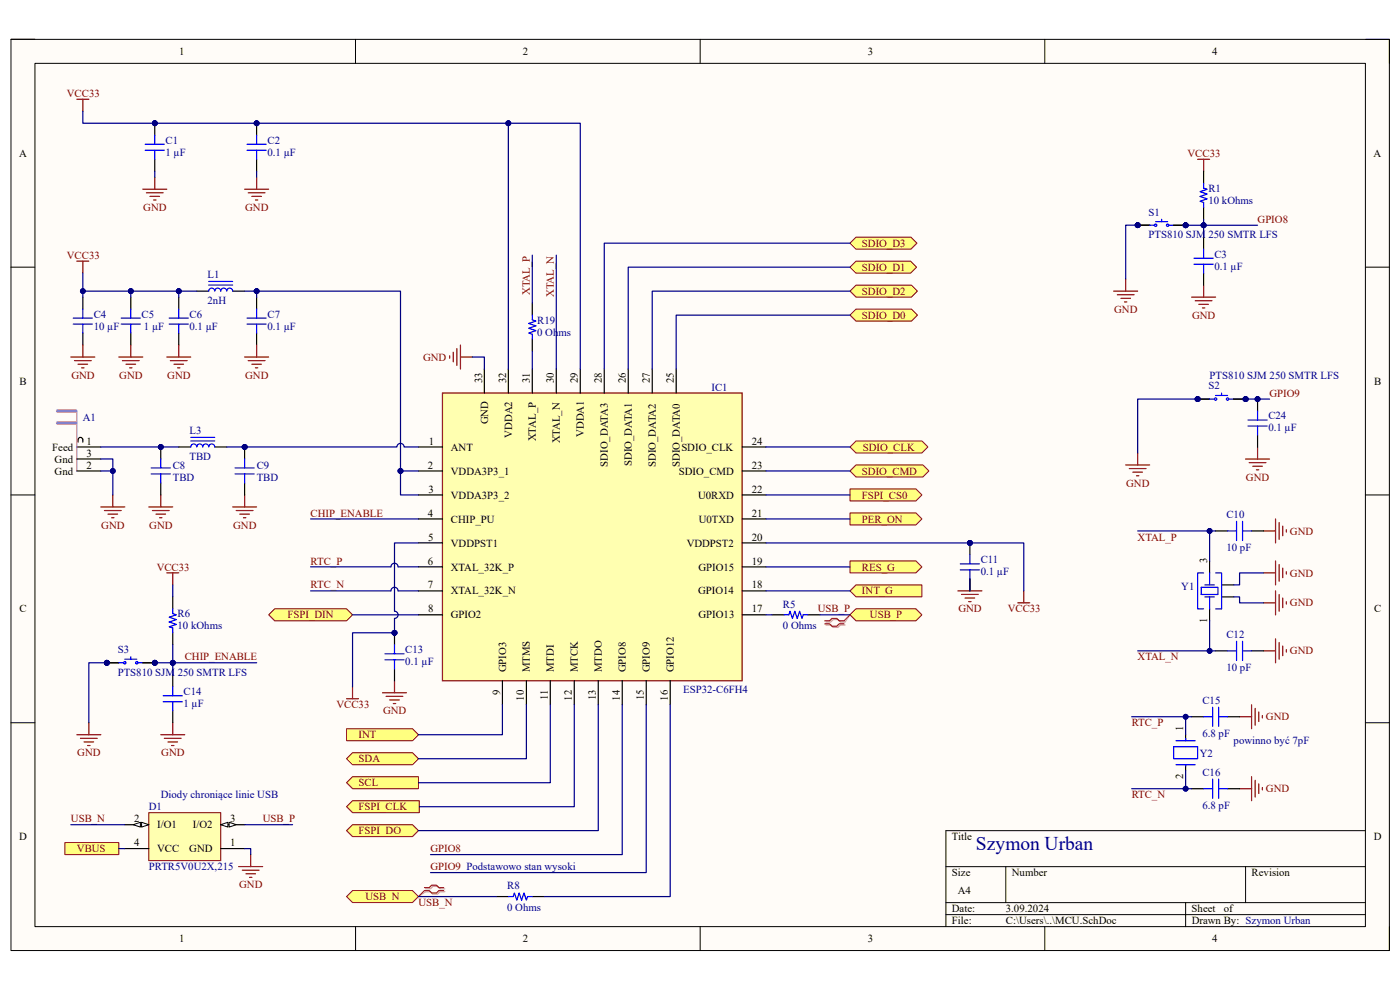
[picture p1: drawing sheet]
<svg xmlns="http://www.w3.org/2000/svg" width="420mm" height="297mm" viewBox="0 0 420 297" stroke-linecap="round" stroke-linejoin="round" font-family="sans-serif">
<path d="M3.3 11.8h413.7v273.4h-413.7z" fill="#fffcf8"/>
<path d="M3.3 11.8h413.7v273.4h-413.7z" fill="none" stroke="#000" stroke-width=".3"/>
<path d="M10.5 19h399.3v259h-399.3z" fill="#fffcf8"/>
<g fill="none" stroke="#000" stroke-width=".3">
<path d="M3.3 11.8h7.2M10.5 19h399.3v259h-399.3zM106.7 11.8v7.2M210.1 11.8v7.2M313.6 11.8v7.2M409.8 11.8h7.2v7.2M3.3 80.2h7.2M409.8 80.2h7.2M3.3 148.5h7.2M409.8 148.5h7.2M3.3 216.9h7.2M409.8 216.9h7.2"/>
<path d="M409.8 249.2h-125.9v28.8M106.7 278v7.2M210.1 278v7.2M283.9 260h125.9M283.9 270.8h125.9M283.9 274.4h125.9M301.8 260v10.8M313.6 278v7.2M355.8 270.8v7.2M373.8 260v10.8M417 278v7.2"/>
</g>
<g fill="none" stroke="#800000" stroke-width=".36">
<path d="M23.1 29.8h3.6M24.9 29.8v3.6M42.9 56.8h7.1M43.9 57.8h5.1M45 58.9h2.9M46.4 53.2v3.6M73.4 56.8h7.2M74.5 57.8h5M75.6 58.9h2.9M77 53.2v3.6M23.1 78.4h3.6M24.9 78.4v3.5"/>
<path d="M46.1 60h.7M76.7 60h.7M134.9 106.8v.7M136 105.7v2.9M137.1 104.6v5M138.2 107.1h3.6M138.2 103.5v7.2M44.7 152.1h7.1M45.7 153.2h5.1M46.8 154.3h2.9M47.9 155.3h.7M48.2 148.5v3.6"/>
<path d="M69.8 152.1h7.2M70.9 153.2h5M72 154.3h2.9M73.1 155.3h.7M73.4 148.5v3.6M114.8 207.9h7.2M115.9 208.9h5M117 210h2.8M118 211.1h.8M118.4 204.3v3.6"/>
</g>
<path d="M132.8 117.9h89.9v86.4h-89.9z" fill="#ffffb0"/>
<path d="M132.8 117.9h89.9v86.4h-89.9z" fill="none" stroke="#800000" stroke-width=".36"/>
<g fill="none" stroke="#000" stroke-width=".36">
<path d="M145.4 110.7v7.2M152.6 110.7v7.2M159.8 110.7v7.2M167 110.7v7.2M174.1 110.7v7.2M181.3 110.7v7.2M188.5 110.7v7.2M195.7 110.7v7.2M202.9 110.7v7.2M125.6 134.1h7.2M222.7 134.1h7.2M125.6 141.3h7.2"/>
<path d="M125.6 148.5h7.2M125.6 155.7h7.2M222.7 141.3h7.2M222.7 148.5h7.2M222.7 155.7h7.2M125.6 162.9h7.2M125.6 170.1h7.2M125.6 177.3h7.2M222.7 162.9h7.2M222.7 170.1h7.2M222.7 177.3h7.2M125.6 184.5h7.2"/>
<path d="M222.7 184.5h7.2M150.8 204.3v7.2M158 204.3v7.2M165.2 204.3v7.2M172.3 204.3v7.2M179.5 204.3v7.2M186.7 204.3v7.2M193.9 204.3v7.2M201.1 204.3v7.2"/>
</g>
<path d="M104 269l1.8-1.8h18l1.8 1.8-1.8 1.8h-18z" fill-rule="evenodd" fill="#ffff80"/>
<path d="M104 269l1.8-1.8h18l1.8 1.8-1.8 1.8h-18z" fill="none" stroke="#800000" stroke-width=".3"/>
<path d="M363 168.3v3.6M366.6 179.1h3.6M366.6 175.5h3.6M363 182.7v3.6" fill="none" stroke="#000" stroke-width=".36"/>
<path d="M360.5 176.2h5v2.2h-5zM361.2 171.9h-1.8v10.8h1.8M361.6 175.5h2.9M361.6 179.1h2.9M363 171.9v3.6M363 179.1v3.6M364.8 171.9h1.8v10.8h-1.8" fill="none" stroke="#00f" stroke-width=".36"/>
<path d="M379.2 159.3h3.6M382.8 155.7v7.2M383.9 156.8v5M385 157.9v2.8M386 158.9v.8" fill="none" stroke="#800000" stroke-width=".36"/>
<path d="M255.1 184.5l1.8-1.8h18l1.8 1.8-1.8 1.8h-18z" fill-rule="evenodd" fill="#ffff80"/>
<path d="M255.1 184.5l1.8-1.8h18l1.8 1.8-1.8 1.8h-18z" fill="none" stroke="#800000" stroke-width=".3"/>
<path d="M355.8 220.5v1.7M355.8 229.4v1.8" fill="none" stroke="#000" stroke-width=".36"/>
<path d="M352.2 224h7.2v3.6h-7.2zM352.9 222.2h5.8M352.9 229.4h5.8M355.8 221.5v.8M355.8 229.4v.4" fill="none" stroke="#00f" stroke-width=".36"/>
<g fill="none" stroke="#800000" stroke-width=".36">
<path d="M379.2 171.9h3.6M382.8 168.3v7.2M382.8 177.3v7.2M383.9 169.4v5M383.9 178.4v5M385 170.5v2.8M385 179.5v2.8M386 171.5v.8M379.2 180.9h3.6M379.2 195.3h3.6M382.8 191.7v7.2M383.9 192.8v5"/>
<path d="M385 193.8v2.9M386 180.5v.8M386 194.9v.7M372 215.1h3.6M375.6 211.5v7.2M376.7 212.5v5.1M377.8 213.6v2.9M378.9 214.7v.7M372 236.6h3.6M375.6 233v7.2M376.7 234.1v5.1M377.8 235.2v2.9"/>
<path d="M378.9 236.3v.7"/>
</g>
<path d="M247.9 187.5h1.4l.8 .8h1.4l.7-.8h1.5M247.9 186.6h1.4l.8-.7h1.4l.7 .7h1.5M127.8 266.7h1.4l.7-.7h1.4l.8 .7h1.4M127.8 267.6h1.4l.7 .7h1.4l.8-.7h1.4" fill="none" stroke="#d0a19e" stroke-width=".36"/>
<path d="M255.1 184.5l-1.4 2.1M127.8 267.6l-2.2 1.4" fill="none" stroke="#d0a19e" stroke-width=".3"/>
<path d="M247.5 187.2h1.5l.7 .7h1.4l.8-.7h1.4M247.5 186.3h1.5l.7-.8h1.4l.8 .8h1.4M127.4 266.3h1.4l.7-.7h1.5l.7 .7h1.4M127.4 267.2h1.4l.7 .7h1.5l.7-.7h1.4" fill="none" stroke="#f00" stroke-width=".36"/>
<path d="M255.1 184.5l-1.8 1.8M127.4 267.2l-1.8 1.8" fill="none" stroke="#f00" stroke-width=".3"/>
<path d="M44.7 243.8h21.5v14.4h-21.5z" fill="#ffffb0"/>
<path d="M44.7 243.8h21.5v14.4h-21.5z" fill="none" stroke="#800000" stroke-width=".3"/>
<path d="M37.5 247.4h7.2M66.2 254.6h7.2" fill="none" stroke="#000" stroke-width=".36"/>
<path d="M42.5 246.7l2.2 .7-2.2 .8z" fill="#f8fcff"/>
<path d="M42.5 246.7l2.2 .7-2.2 .8z" fill="none" stroke="#000" stroke-width=".3"/>
<path d="M40 247.4l2.1-.7v1.5z" fill="#f8fcff"/>
<path d="M40 247.4l2.1-.7v1.5z" fill="none" stroke="#000" stroke-width=".3"/>
<path d="M66.2 247.4h7.2" fill="none" stroke="#000" stroke-width=".36"/>
<path d="M66.2 247.4l2.2-.7v1.5z" fill="#f8fcff"/>
<path d="M66.2 247.4l2.2-.7v1.5z" fill="none" stroke="#000" stroke-width=".3"/>
<path d="M68.8 246.7l2.1 .7-2.1 .8z" fill="#f8fcff"/>
<path d="M68.8 246.7l2.1 .7-2.1 .8z" fill="none" stroke="#000" stroke-width=".3"/>
<path d="M37.5 254.6h7.2" fill="none" stroke="#000" stroke-width=".36"/>
<path d="M75.2 256.4v3.6M71.6 260h7.2M72.7 261.1h5.1M73.8 262.2h2.9M74.9 263.2h.7" fill="none" stroke="#800000" stroke-width=".36"/>
<path d="M19.5 252.8h16.2v3.6h-16.2z" fill="#ffff80"/>
<path d="M19.5 252.8h16.2v3.6h-16.2z" fill="none" stroke="#800000" stroke-width=".3"/>
<path d="M50 171.9h3.6M51.8 171.9v3.6M51.8 216.9v3.6M48.2 220.5h7.2M49.3 221.5h5.1M50.4 222.6h2.9M51.5 223.7h.7" fill="none" stroke="#800000" stroke-width=".36"/>
<path d="M80.6 184.5l1.8-1.8h21.6l1.8 1.8-1.8 1.8h-21.6z" fill-rule="evenodd" fill="#ffff80"/>
<path d="M80.6 184.5l1.8-1.8h21.6l1.8 1.8-1.8 1.8h-21.6z" fill="none" stroke="#800000" stroke-width=".3"/>
<path d="M104 249.2l1.8-1.8h18l1.8 1.8-1.8 1.8h-18z" fill-rule="evenodd" fill="#ffff80"/>
<path d="M104 249.2l1.8-1.8h18l1.8 1.8-1.8 1.8h-18z" fill="none" stroke="#800000" stroke-width=".3"/>
<path d="M104 242l1.8-1.8h20v3.6h-20z" fill-rule="evenodd" fill="#ffff80"/>
<path d="M104 242l1.8-1.8h20v3.6h-20z" fill="none" stroke="#800000" stroke-width=".3"/>
<path d="M359.4 47.8h3.6M361.2 47.8v3.6" fill="none" stroke="#800000" stroke-width=".36"/>
<path d="M104 227.6l1.8-1.8h18l1.8 1.8-1.8 1.8h-18z" fill-rule="evenodd" fill="#ffff80"/>
<path d="M104 227.6l1.8-1.8h18l1.8 1.8-1.8 1.8h-18z" fill="none" stroke="#800000" stroke-width=".3"/>
<path d="M104 218.7h19.8l1.8 1.8-1.8 1.7h-19.8z" fill-rule="evenodd" fill="#ffff80"/>
<path d="M104 218.7h19.8l1.8 1.8-1.8 1.7h-19.8z" fill="none" stroke="#800000" stroke-width=".3"/>
<path d="M104 234.8l1.8-1.8h19.8v3.6h-19.8z" fill-rule="evenodd" fill="#ffff80"/>
<path d="M104 234.8l1.8-1.8h19.8v3.6h-19.8z" fill="none" stroke="#800000" stroke-width=".3"/>
<path d="M255.1 146.7h19.8l1.8 1.8-1.8 1.8h-19.8z" fill-rule="evenodd" fill="#ffff80"/>
<path d="M255.1 146.7h19.8l1.8 1.8-1.8 1.8h-19.8z" fill="none" stroke="#800000" stroke-width=".3"/>
<circle cx="46.4" cy="37" r=".72" fill="#000080"/>
<circle cx="46.4" cy="37" r=".72" fill="none" stroke="#000080" stroke-width=".3"/>
<path d="M46.4 37v3.6M46.4 47.8v3.6" fill="none" stroke="#000" stroke-width=".36"/>
<circle cx="46.4" cy="37" r=".72" fill="#000080"/>
<circle cx="46.4" cy="37" r=".72" fill="none" stroke="#000080" stroke-width=".3"/>
<path d="M43.6 43.3h5.7M43.6 45.1h5.7M46.4 40.6v2.7M46.4 45.1v2.7M49 208.8h5.7M49 210.6h5.7M51.8 206.1v2.7M51.8 210.6v2.7" fill="none" stroke="#00f" stroke-width=".36"/>
<path d="M51.8 202.5v3.6M51.8 213.3v3.6" fill="none" stroke="#000" stroke-width=".36"/>
<circle cx="77" cy="37" r=".72" fill="#000080"/>
<circle cx="77" cy="37" r=".72" fill="none" stroke="#000080" stroke-width=".3"/>
<path d="M77 37v3.6M77 47.8v3.6" fill="none" stroke="#000" stroke-width=".36"/>
<circle cx="77" cy="37" r=".72" fill="#000080"/>
<circle cx="77" cy="37" r=".72" fill="none" stroke="#000080" stroke-width=".3"/>
<path d="M74.1 43.3h5.8M74.1 45.1h5.8M77 40.6v2.7M77 45.1v2.7M50.8 95.4h5.7M50.8 97.2h5.7M53.6 92.7v2.7M53.6 97.2v2.7M74.1 95.4h5.8M74.1 97.2h5.8M77 92.7v2.7M77 97.2v2.7" fill="none" stroke="#00f" stroke-width=".36"/>
<path d="M53.6 89.2v3.5M53.6 99.9v3.6M77 89.2v3.5M77 99.9v3.6" fill="none" stroke="#000" stroke-width=".36"/>
<circle cx="118.4" cy="189.9" r=".72" fill="#000080"/>
<circle cx="118.4" cy="189.9" r=".72" fill="none" stroke="#000080" stroke-width=".3"/>
<path d="M118.4 189.9v3.6M118.4 200.7v3.6" fill="none" stroke="#000" stroke-width=".36"/>
<circle cx="118.4" cy="189.9" r=".72" fill="#000080"/>
<circle cx="118.4" cy="189.9" r=".72" fill="none" stroke="#000080" stroke-width=".3"/>
<g fill="none" stroke="#00f" stroke-width=".36">
<path d="M22 95.4h5.7M22 97.2h5.7M24.9 92.7v2.7M24.9 97.2v2.7M36.4 95.4h5.7M36.4 97.2h5.7M39.3 92.7v2.7M39.3 97.2v2.7M368.4 159.3h2.7M371.1 156.4v5.8M372.9 156.4v5.8M372.9 159.3h2.7"/>
<path d="M115.5 196.2h5.8M115.5 198h5.8M118.4 193.5v2.7M118.4 198v2.7M368.4 195.3h2.7M371.1 192.4v5.8M372.9 192.4v5.8M372.9 195.3h2.7M361.2 215.1h2.7M363.9 212.2v5.7M365.7 215.1h2.7M365.7 212.2v5.7"/>
<path d="M361.2 236.6h2.7M363.9 233.8v5.7M365.7 236.6h2.7M365.7 233.8v5.7"/>
</g>
<path d="M24.9 89.2v3.5M24.9 99.9v3.6M39.3 89.2v3.5M39.3 99.9v3.6M364.8 159.3h3.6M375.6 159.3h3.6M364.8 195.3h3.6M375.6 195.3h3.6M357.6 215.1h3.6M368.4 215.1h3.6M357.6 236.6h3.6M368.4 236.6h3.6" fill="none" stroke="#000" stroke-width=".36"/>
<g fill="none" stroke="#800000" stroke-width=".36">
<path d="M21.3 107.1h7.2M22.3 108.2h5.1M23.4 109.3h2.9M24.5 110.4h.7M24.9 103.5v3.6M35.7 107.1h7.2M36.7 108.2h5.1M37.8 109.3h2.9M38.9 110.4h.7M39.3 103.5v3.6M50 107.1h7.2M51.1 108.2h5.1"/>
<path d="M52.2 109.3h2.9M53.3 110.4h.7M53.6 103.5v3.6M73.4 107.1h7.2M74.5 108.2h5M75.6 109.3h2.9M76.7 110.4h.7M77 103.5v3.6M337.8 139.5h7.2M341.4 135.9v3.6M338.9 140.6h5M340 141.7h2.9"/>
<path d="M341.1 142.7h.7"/>
</g>
<circle cx="48.3" cy="134.1" r=".72" fill="#000080"/>
<circle cx="48.3" cy="134.1" r=".72" fill="none" stroke="#000080" stroke-width=".3"/>
<path d="M48.2 134.1v3.6M48.2 144.9v3.6" fill="none" stroke="#000" stroke-width=".36"/>
<circle cx="48.3" cy="134.1" r=".72" fill="#000080"/>
<circle cx="48.3" cy="134.1" r=".72" fill="none" stroke="#000080" stroke-width=".3"/>
<path d="M48.2 137.7v2.7M45.4 140.4h5.7M45.4 142.2h5.7M48.2 142.2v2.7" fill="none" stroke="#00f" stroke-width=".36"/>
<circle cx="73.4" cy="134.1" r=".72" fill="#000080"/>
<circle cx="73.4" cy="134.1" r=".72" fill="none" stroke="#000080" stroke-width=".3"/>
<path d="M73.4 134.1v3.6M73.4 144.9v3.6" fill="none" stroke="#000" stroke-width=".36"/>
<circle cx="73.4" cy="134.1" r=".72" fill="#000080"/>
<circle cx="73.4" cy="134.1" r=".72" fill="none" stroke="#000080" stroke-width=".3"/>
<g fill="none" stroke="#00f" stroke-width=".36">
<path d="M361.2 55v1.4l1.1 .4-2.2 .7 2.2 .7-2.2 .7 2.2 .8-2.2 .7 1.1 .3v1.5M62.6 85.5h7.2M62.6 84.5h7.2M62.6 87.4a.9 .9 0 0 1 .9-1 .9 .9 0 0 1 .9 1 .9 .9 0 0 1 .9-1 .9 .9 0 0 1 .9 1 .9 .9 0 0 1 .9-1 .9 .9 0 0 1 .9 1 .9 .9 0 0 1 .9-1 .9 .9 0 0 1 .9 1M57.2 132.3h7.2M57.2 131.2h7.2M57.2 134.1a.9 .9 0 0 1 .9-.9 .9 .9 0 0 1 .9 .9 .9 .9 0 0 1 .9-.9 .9 .9 0 0 1 .9 .9 .9 .9 0 0 1 .9-.9 .9 .9 0 0 1 .9 .9 .9 .9 0 0 1 .9-.9 .9 .9 0 0 1 .9 .9M73.4 137.7v2.7M70.5 140.4h5.8M70.5 142.2h5.8M73.4 142.2v2.7M51.8 182.7v1.4l1.1 .4-2.1 .7 2.1 .7-2.1 .7 2.1 .7-2.1 .8 1 .3v1.5"/>
<path d="M235.3 184.5h1.4l.4-1.1 .7 2.1 .7-2.1 .8 2.1 .7-2.1 .7 2.1 .4-1h1.4M152.6 269h1.4l.4-1.1 .7 2.2 .7-2.2 .7 2.2 .8-2.2 .7 2.2 .3-1.1h1.5"/>
</g>
<path d="M361.2 51.4v3.6M361.2 62.2v3.6M59 87.4h3.6M69.8 87.4h3.6M53.6 134.1h3.6M64.4 134.1h3.6M51.8 179.1v3.6M51.8 189.9v3.6M231.7 184.5h3.6M242.5 184.5h3.6M149 269h3.6M159.8 269h3.6" fill="none" stroke="#000" stroke-width=".36"/>
<path d="M287.5 177.3h7.2M288.6 178.4h5M289.6 179.4h2.9M291.1 173.7v3.6M307.2 177.3v3.6M290.7 180.5h.7M305.4 180.9h3.6M104 209.7h3.6M105.8 206.1v3.6" fill="none" stroke="#800000" stroke-width=".36"/>
<circle cx="291.1" cy="162.9" r=".72" fill="#000080"/>
<circle cx="291.1" cy="162.9" r=".72" fill="none" stroke="#000080" stroke-width=".3"/>
<path d="M291.1 162.9v3.6M291.1 173.7v3.6" fill="none" stroke="#000" stroke-width=".36"/>
<circle cx="291.1" cy="162.9" r=".72" fill="#000080"/>
<circle cx="291.1" cy="162.9" r=".72" fill="none" stroke="#000080" stroke-width=".3"/>
<path d="M288.2 169.2h5.8M288.2 171h5.8M291.1 166.5v2.7M291.1 171v2.7" fill="none" stroke="#00f" stroke-width=".36"/>
<g fill="none" stroke="#800000" stroke-width=".36">
<path d="M334.2 87.4h7.2M335.3 88.4h5M336.4 89.5h2.9M337.5 90.6h.7M337.8 83.8v3.6M357.6 89.2h7.2M358.7 90.2h5M359.8 91.3h2.9M360.9 92.4h.7M361.2 85.6v3.6M26.7 216.9v3.6M23.1 220.5h7.2"/>
<path d="M24.1 221.5h5.1M25.2 222.6h2.9M26.3 223.7h.7"/>
</g>
<circle cx="341.4" cy="67.6" r=".72" fill="#000080"/>
<circle cx="341.4" cy="67.6" r=".72" fill="none" stroke="#000080" stroke-width=".3"/>
<circle cx="341.4" cy="67.6" r=".72" fill="#000080"/>
<circle cx="341.4" cy="67.6" r=".72" fill="none" stroke="#000080" stroke-width=".3"/>
<circle cx="355.8" cy="67.6" r=".72" fill="#000080"/>
<circle cx="355.8" cy="67.6" r=".72" fill="none" stroke="#000080" stroke-width=".3"/>
<circle cx="355.8" cy="67.6" r=".72" fill="#000080"/>
<circle cx="355.8" cy="67.6" r=".72" fill="none" stroke="#000080" stroke-width=".3"/>
<path d="M341.4 67.6h3.6" fill="none" stroke="#000" stroke-width=".36"/>
<circle cx="341.4" cy="67.6" r=".72" fill="#000080"/>
<circle cx="341.4" cy="67.6" r=".72" fill="none" stroke="#000080" stroke-width=".3"/>
<path d="M341.4 67.6h3.6" fill="none" stroke="#000" stroke-width=".36"/>
<circle cx="341.4" cy="67.6" r=".72" fill="#000080"/>
<circle cx="341.4" cy="67.6" r=".72" fill="none" stroke="#000080" stroke-width=".3"/>
<g fill="none" stroke="#00f" stroke-width=".36">
<path d="M345 67.6h1.5M346.8 66.5h3.6M348.6 65.8v.7M350.8 67.6h1.4"/>
<circle cx="346.8" cy="67.6" r=".36"/>
<circle cx="350.4" cy="67.6" r=".36"/>
</g>
<path d="M352.2 67.6h3.6" fill="none" stroke="#000" stroke-width=".36"/>
<circle cx="355.8" cy="67.6" r=".72" fill="#000080"/>
<circle cx="355.8" cy="67.6" r=".72" fill="none" stroke="#000080" stroke-width=".3"/>
<path d="M352.2 67.6h3.6" fill="none" stroke="#000" stroke-width=".36"/>
<circle cx="355.8" cy="67.6" r=".72" fill="#000080"/>
<circle cx="355.8" cy="67.6" r=".72" fill="none" stroke="#000080" stroke-width=".3"/>
<circle cx="359.4" cy="119.7" r=".72" fill="#000080"/>
<circle cx="359.4" cy="119.7" r=".72" fill="none" stroke="#000080" stroke-width=".3"/>
<circle cx="359.4" cy="119.7" r=".72" fill="#000080"/>
<circle cx="359.4" cy="119.7" r=".72" fill="none" stroke="#000080" stroke-width=".3"/>
<circle cx="373.8" cy="119.7" r=".72" fill="#000080"/>
<circle cx="373.8" cy="119.7" r=".72" fill="none" stroke="#000080" stroke-width=".3"/>
<circle cx="373.8" cy="119.7" r=".72" fill="#000080"/>
<circle cx="373.8" cy="119.7" r=".72" fill="none" stroke="#000080" stroke-width=".3"/>
<path d="M359.4 119.7h3.6" fill="none" stroke="#000" stroke-width=".36"/>
<circle cx="359.4" cy="119.7" r=".72" fill="#000080"/>
<circle cx="359.4" cy="119.7" r=".72" fill="none" stroke="#000080" stroke-width=".3"/>
<path d="M359.4 119.7h3.6" fill="none" stroke="#000" stroke-width=".36"/>
<circle cx="359.4" cy="119.7" r=".72" fill="#000080"/>
<circle cx="359.4" cy="119.7" r=".72" fill="none" stroke="#000080" stroke-width=".3"/>
<g fill="none" stroke="#00f" stroke-width=".36">
<path d="M363 119.7h1.5M364.8 118.7h3.6M366.6 117.9v.8M368.8 119.7h1.4"/>
<circle cx="364.8" cy="119.7" r=".36"/>
<circle cx="368.4" cy="119.7" r=".36"/>
</g>
<path d="M370.2 119.7h3.6" fill="none" stroke="#000" stroke-width=".36"/>
<circle cx="373.8" cy="119.7" r=".72" fill="#000080"/>
<circle cx="373.8" cy="119.7" r=".72" fill="none" stroke="#000080" stroke-width=".3"/>
<path d="M370.2 119.7h3.6" fill="none" stroke="#000" stroke-width=".36"/>
<circle cx="373.8" cy="119.7" r=".72" fill="#000080"/>
<circle cx="373.8" cy="119.7" r=".72" fill="none" stroke="#000080" stroke-width=".3"/>
<circle cx="32.1" cy="198.9" r=".72" fill="#000080"/>
<circle cx="32.1" cy="198.9" r=".72" fill="none" stroke="#000080" stroke-width=".3"/>
<circle cx="32.1" cy="198.9" r=".72" fill="#000080"/>
<circle cx="32.1" cy="198.9" r=".72" fill="none" stroke="#000080" stroke-width=".3"/>
<circle cx="46.5" cy="198.9" r=".72" fill="#000080"/>
<circle cx="46.5" cy="198.9" r=".72" fill="none" stroke="#000080" stroke-width=".3"/>
<circle cx="46.5" cy="198.9" r=".72" fill="#000080"/>
<circle cx="46.5" cy="198.9" r=".72" fill="none" stroke="#000080" stroke-width=".3"/>
<path d="M32.1 198.9h3.6" fill="none" stroke="#000" stroke-width=".36"/>
<circle cx="32.1" cy="198.9" r=".72" fill="#000080"/>
<circle cx="32.1" cy="198.9" r=".72" fill="none" stroke="#000080" stroke-width=".3"/>
<path d="M32.1 198.9h3.6" fill="none" stroke="#000" stroke-width=".36"/>
<circle cx="32.1" cy="198.9" r=".72" fill="#000080"/>
<circle cx="32.1" cy="198.9" r=".72" fill="none" stroke="#000080" stroke-width=".3"/>
<g fill="none" stroke="#00f" stroke-width=".36">
<path d="M35.7 198.9h1.4M37.5 197.8h3.6M39.3 197.1v.7M41.4 198.9h1.5"/>
<circle cx="37.5" cy="198.9" r=".36"/>
<circle cx="41.1" cy="198.9" r=".36"/>
</g>
<path d="M42.9 198.9h3.5" fill="none" stroke="#000" stroke-width=".36"/>
<circle cx="46.5" cy="198.9" r=".72" fill="#000080"/>
<circle cx="46.5" cy="198.9" r=".72" fill="none" stroke="#000080" stroke-width=".3"/>
<path d="M42.9 198.9h3.5" fill="none" stroke="#000" stroke-width=".36"/>
<circle cx="46.5" cy="198.9" r=".72" fill="#000080"/>
<circle cx="46.5" cy="198.9" r=".72" fill="none" stroke="#000080" stroke-width=".3"/>
<path d="M361.2 71.2v3.6M159.8 90.9v3.6M361.2 82v3.6M159.8 101.7v3.6" fill="none" stroke="#000" stroke-width=".36"/>
<path d="M358.3 77.5h5.8M358.3 79.3h5.8M361.2 74.8v2.7M361.2 79.3v2.7M159.8 94.5v1.5l1 .3-2.1 .7 2.1 .8-2.1 .7 2.1 .7-2.1 .7 1.1 .4v1.4" fill="none" stroke="#00f" stroke-width=".36"/>
<path d="M373.8 137.7h7.2M374.9 138.8h5M376 139.9h2.9M377.4 134.1v3.6M377.1 141h.7" fill="none" stroke="#800000" stroke-width=".36"/>
<circle cx="377.4" cy="119.7" r=".72" fill="#000080"/>
<circle cx="377.4" cy="119.7" r=".72" fill="none" stroke="#000080" stroke-width=".3"/>
<path d="M377.4 119.7v3.6M377.4 130.5v3.6" fill="none" stroke="#000" stroke-width=".36"/>
<circle cx="377.4" cy="119.7" r=".72" fill="#000080"/>
<circle cx="377.4" cy="119.7" r=".72" fill="none" stroke="#000080" stroke-width=".3"/>
<path d="M374.5 126h5.8M374.5 127.8h5.8M377.4 123.3v2.7M377.4 127.8v2.7" fill="none" stroke="#00f" stroke-width=".36"/>
<path d="M30.3 152.1h7.2M31.3 153.2h5.1M32.4 154.3h2.9M33.5 155.3h.7M33.9 148.5v3.6" fill="none" stroke="#800000" stroke-width=".36"/>
<path d="M23.1 134.1h7.2M23.1 137.7h7.2M23.4 132.7v-.7a.72 .72 0 0 1 .7-.8 .72 .72 0 0 1 .8 .8v.7M23.1 141.3h7.2" fill="none" stroke="#000" stroke-width=".36"/>
<path d="M23.1 123.3v18" fill="none" stroke="#f0f" stroke-width=".36"/>
<path d="M17.3 123.3h5.4M17.3 126.9h5.4" fill="none" stroke="#f0f" stroke-width="1.1"/>
<path d="M255.1 134.1l1.8-1.8h19.8l1.8 1.8-1.8 1.8h-19.8z" fill-rule="evenodd" fill="#ffff80"/>
<path d="M255.1 134.1l1.8-1.8h19.8l1.8 1.8-1.8 1.8h-19.8z" fill="none" stroke="#800000" stroke-width=".3"/>
<path d="M255.1 141.3l1.8-1.8h20.1l1.8 1.8-1.8 1.8h-20.1z" fill-rule="evenodd" fill="#ffff80"/>
<path d="M255.1 141.3l1.8-1.8h20.1l1.8 1.8-1.8 1.8h-20.1z" fill="none" stroke="#800000" stroke-width=".3"/>
<path d="M255.1 73l1.8-1.8h16.5l1.8 1.8-1.8 1.8h-16.5z" fill-rule="evenodd" fill="#ffff80"/>
<path d="M255.1 73l1.8-1.8h16.5l1.8 1.8-1.8 1.8h-16.5z" fill="none" stroke="#800000" stroke-width=".3"/>
<path d="M255.1 80.2l1.8-1.8h16.4l1.8 1.8-1.8 1.8h-16.4z" fill-rule="evenodd" fill="#ffff80"/>
<path d="M255.1 80.2l1.8-1.8h16.4l1.8 1.8-1.8 1.8h-16.4z" fill="none" stroke="#800000" stroke-width=".3"/>
<path d="M255.1 87.4l1.8-1.8h16.6l1.8 1.8-1.8 1.8h-16.6z" fill-rule="evenodd" fill="#ffff80"/>
<path d="M255.1 87.4l1.8-1.8h16.6l1.8 1.8-1.8 1.8h-16.6z" fill="none" stroke="#800000" stroke-width=".3"/>
<path d="M255.1 94.6l1.8-1.8h16.6l1.8 1.8-1.8 1.8h-16.6z" fill-rule="evenodd" fill="#ffff80"/>
<path d="M255.1 94.6l1.8-1.8h16.6l1.8 1.8-1.8 1.8h-16.6z" fill="none" stroke="#800000" stroke-width=".3"/>
<path d="M255.1 153.9h19.8l1.8 1.8-1.8 1.8h-19.8z" fill-rule="evenodd" fill="#ffff80"/>
<path d="M255.1 153.9h19.8l1.8 1.8-1.8 1.8h-19.8z" fill="none" stroke="#800000" stroke-width=".3"/>
<path d="M256.9 175.5h19.8v3.6h-19.8l-1.8-1.8z" fill-rule="evenodd" fill="#ffff80"/>
<path d="M256.9 175.5h19.8v3.6h-19.8l-1.8-1.8z" fill="none" stroke="#800000" stroke-width=".3"/>
<path d="M255.1 168.3h19.8l1.8 1.8-1.8 1.8h-19.8z" fill-rule="evenodd" fill="#ffff80"/>
<path d="M255.1 168.3h19.8l1.8 1.8-1.8 1.8h-19.8z" fill="none" stroke="#800000" stroke-width=".3"/>
<path d="M120.2 141.3h5.4M229.9 177.3h25.2M370.2 179.1h1.8v1.8h7.2M379.2 171.9h-7.2v3.6h-1.8M201.1 211.5v57.5h-37.7M125.6 269h23.4" fill="none" stroke="#000080" stroke-width=".36"/>
<circle cx="120.2" cy="141.3" r=".72" fill="#000080"/>
<circle cx="120.2" cy="141.3" r=".72" fill="none" stroke="#000080" stroke-width=".3"/>
<path d="M77 87.4h43.2v53.9M105.8 184.5h19.8" fill="none" stroke="#000080" stroke-width=".36"/>
<circle cx="77" cy="87.4" r=".72" fill="#000080"/>
<circle cx="77" cy="87.4" r=".72" fill="none" stroke="#000080" stroke-width=".3"/>
<circle cx="120.2" cy="141.3" r=".72" fill="#000080"/>
<circle cx="120.2" cy="141.3" r=".72" fill="none" stroke="#000080" stroke-width=".3"/>
<path d="M120.2 141.3v7.2h5.4" fill="none" stroke="#000080" stroke-width=".36"/>
<circle cx="120.2" cy="141.3" r=".72" fill="#000080"/>
<circle cx="120.2" cy="141.3" r=".72" fill="none" stroke="#000080" stroke-width=".3"/>
<path d="M24.9 33.4v3.6h21.5M46.4 51.4v1.8M93.2 155.7h32.4M246.1 184.5h9M73.4 254.6h1.8v1.8" fill="none" stroke="#000080" stroke-width=".36"/>
<circle cx="46.4" cy="37" r=".72" fill="#000080"/>
<circle cx="46.4" cy="37" r=".72" fill="none" stroke="#000080" stroke-width=".3"/>
<path d="M39.3 87.4h14.3" fill="none" stroke="#000080" stroke-width=".36"/>
<circle cx="39.3" cy="87.4" r=".72" fill="#000080"/>
<circle cx="39.3" cy="87.4" r=".72" fill="none" stroke="#000080" stroke-width=".3"/>
<circle cx="53.6" cy="87.4" r=".72" fill="#000080"/>
<circle cx="53.6" cy="87.4" r=".72" fill="none" stroke="#000080" stroke-width=".3"/>
<path d="M51.8 198.9h25.2" fill="none" stroke="#000080" stroke-width=".36"/>
<circle cx="51.8" cy="198.9" r=".72" fill="#000080"/>
<circle cx="51.8" cy="198.9" r=".72" fill="none" stroke="#000080" stroke-width=".3"/>
<path d="M364.8 159.3h-1.8v9" fill="none" stroke="#000080" stroke-width=".36"/>
<circle cx="363" cy="159.3" r=".72" fill="#000080"/>
<circle cx="363" cy="159.3" r=".72" fill="none" stroke="#000080" stroke-width=".3"/>
<path d="M363 186.3v9h1.8" fill="none" stroke="#000080" stroke-width=".36"/>
<circle cx="363" cy="195.3" r=".72" fill="#000080"/>
<circle cx="363" cy="195.3" r=".72" fill="none" stroke="#000080" stroke-width=".3"/>
<path d="M341.4 195.3h21.6" fill="none" stroke="#000080" stroke-width=".36"/>
<circle cx="363" cy="195.3" r=".72" fill="#000080"/>
<circle cx="363" cy="195.3" r=".72" fill="none" stroke="#000080" stroke-width=".3"/>
<path d="M341.4 159.3h21.6M51.8 175.5v3.6" fill="none" stroke="#000080" stroke-width=".36"/>
<circle cx="363" cy="159.3" r=".72" fill="#000080"/>
<circle cx="363" cy="159.3" r=".72" fill="none" stroke="#000080" stroke-width=".3"/>
<path d="M159.8 76.6v14.3M73.4 134.1h45.7a1.08 1.08 0 0 1 1.1-1.1 1.08 1.08 0 0 1 1.1 1.1h4.3" fill="none" stroke="#000080" stroke-width=".36"/>
<circle cx="73.4" cy="134.1" r=".72" fill="#000080"/>
<circle cx="73.4" cy="134.1" r=".72" fill="none" stroke="#000080" stroke-width=".3"/>
<path d="M73.4 87.4h3.6" fill="none" stroke="#000080" stroke-width=".36"/>
<circle cx="77" cy="87.4" r=".72" fill="#000080"/>
<circle cx="77" cy="87.4" r=".72" fill="none" stroke="#000080" stroke-width=".3"/>
<path d="M53.6 87.4h5.4" fill="none" stroke="#000080" stroke-width=".36"/>
<circle cx="53.6" cy="87.4" r=".72" fill="#000080"/>
<circle cx="53.6" cy="87.4" r=".72" fill="none" stroke="#000080" stroke-width=".3"/>
<path d="M68 134.1h5.4" fill="none" stroke="#000080" stroke-width=".36"/>
<circle cx="73.4" cy="134.1" r=".72" fill="#000080"/>
<circle cx="73.4" cy="134.1" r=".72" fill="none" stroke="#000080" stroke-width=".3"/>
<path d="M152.6 37v73.7M167 76.6v34.1M141.8 107.1h3.6v3.6M159.8 105.3v5.4" fill="none" stroke="#000080" stroke-width=".36"/>
<circle cx="152.6" cy="37" r=".72" fill="#000080"/>
<circle cx="152.6" cy="37" r=".72" fill="none" stroke="#000080" stroke-width=".3"/>
<path d="M46.4 37h106.2" fill="none" stroke="#000080" stroke-width=".36"/>
<circle cx="46.4" cy="37" r=".72" fill="#000080"/>
<circle cx="46.4" cy="37" r=".72" fill="none" stroke="#000080" stroke-width=".3"/>
<circle cx="77" cy="37" r=".72" fill="#000080"/>
<circle cx="77" cy="37" r=".72" fill="none" stroke="#000080" stroke-width=".3"/>
<circle cx="152.6" cy="37" r=".72" fill="#000080"/>
<circle cx="152.6" cy="37" r=".72" fill="none" stroke="#000080" stroke-width=".3"/>
<path d="M77 51.4v1.8M125.6 162.9h-7.2v20.5a1.08 1.08 0 0 1 1.1 1.1 1.08 1.08 0 0 1-1.1 1v4.4" fill="none" stroke="#000080" stroke-width=".36"/>
<circle cx="118.4" cy="189.9" r=".72" fill="#000080"/>
<circle cx="118.4" cy="189.9" r=".72" fill="none" stroke="#000080" stroke-width=".3"/>
<path d="M152.6 37h21.5v73.7M229.9 148.5h25.2M150.8 211.5v9h-25.2M158 211.5v16.1h-32.4M165.2 211.5v23.3h-39.6M172.3 211.5v30.5h-46.5M179.5 211.5v37.7h-53.9M21.3 247.4h16.2" fill="none" stroke="#000080" stroke-width=".36"/>
<circle cx="152.6" cy="37" r=".72" fill="#000080"/>
<circle cx="152.6" cy="37" r=".72" fill="none" stroke="#000080" stroke-width=".3"/>
<path d="M53.6 87.4v1.8" fill="none" stroke="#000080" stroke-width=".36"/>
<circle cx="53.6" cy="87.4" r=".72" fill="#000080"/>
<circle cx="53.6" cy="87.4" r=".72" fill="none" stroke="#000080" stroke-width=".3"/>
<path d="M39.3 87.4v1.8" fill="none" stroke="#000080" stroke-width=".36"/>
<circle cx="39.3" cy="87.4" r=".72" fill="#000080"/>
<circle cx="39.3" cy="87.4" r=".72" fill="none" stroke="#000080" stroke-width=".3"/>
<path d="M77 87.4v1.8" fill="none" stroke="#000080" stroke-width=".36"/>
<circle cx="77" cy="87.4" r=".72" fill="#000080"/>
<circle cx="77" cy="87.4" r=".72" fill="none" stroke="#000080" stroke-width=".3"/>
<path d="M229.9 170.1h25.2M291.1 162.9h16.1v14.4" fill="none" stroke="#000080" stroke-width=".36"/>
<circle cx="291.1" cy="162.9" r=".72" fill="#000080"/>
<circle cx="291.1" cy="162.9" r=".72" fill="none" stroke="#000080" stroke-width=".3"/>
<path d="M229.9 162.9h61.2" fill="none" stroke="#000080" stroke-width=".36"/>
<circle cx="291.1" cy="162.9" r=".72" fill="#000080"/>
<circle cx="291.1" cy="162.9" r=".72" fill="none" stroke="#000080" stroke-width=".3"/>
<path d="M93.2 170.1h24.1a1.08 1.08 0 0 1 1.1-1.1 1.08 1.08 0 0 1 1.1 1.1h6.1M93.2 177.3h24.1a1.08 1.08 0 0 1 1.1-1.1 1.08 1.08 0 0 1 1.1 1.1h6.1M118.4 189.9h-12.6v16.2M73.4 247.4h14.4" fill="none" stroke="#000080" stroke-width=".36"/>
<circle cx="118.4" cy="189.9" r=".72" fill="#000080"/>
<circle cx="118.4" cy="189.9" r=".72" fill="none" stroke="#000080" stroke-width=".3"/>
<path d="M24.9 82v5.4" fill="none" stroke="#000080" stroke-width=".36"/>
<circle cx="24.9" cy="87.4" r=".72" fill="#000080"/>
<circle cx="24.9" cy="87.4" r=".72" fill="none" stroke="#000080" stroke-width=".3"/>
<path d="M39.3 87.4h-14.4v1.8" fill="none" stroke="#000080" stroke-width=".36"/>
<circle cx="24.9" cy="87.4" r=".72" fill="#000080"/>
<circle cx="24.9" cy="87.4" r=".72" fill="none" stroke="#000080" stroke-width=".3"/>
<circle cx="39.3" cy="87.4" r=".72" fill="#000080"/>
<circle cx="39.3" cy="87.4" r=".72" fill="none" stroke="#000080" stroke-width=".3"/>
<path d="M186.7 211.5v44.9h-57.5M193.9 211.5v50.3h-64.7M339.6 236.6h18" fill="none" stroke="#000080" stroke-width=".36"/>
<circle cx="355.8" cy="236.6" r=".72" fill="#000080"/>
<circle cx="355.8" cy="236.6" r=".72" fill="none" stroke="#000080" stroke-width=".3"/>
<path d="M339.6 215.1h18" fill="none" stroke="#000080" stroke-width=".36"/>
<circle cx="355.8" cy="215.1" r=".72" fill="#000080"/>
<circle cx="355.8" cy="215.1" r=".72" fill="none" stroke="#000080" stroke-width=".3"/>
<path d="M355.8 231.2v5.4" fill="none" stroke="#000080" stroke-width=".36"/>
<circle cx="355.8" cy="236.6" r=".72" fill="#000080"/>
<circle cx="355.8" cy="236.6" r=".72" fill="none" stroke="#000080" stroke-width=".3"/>
<path d="M355.8 215.1v5.4" fill="none" stroke="#000080" stroke-width=".36"/>
<circle cx="355.8" cy="215.1" r=".72" fill="#000080"/>
<circle cx="355.8" cy="215.1" r=".72" fill="none" stroke="#000080" stroke-width=".3"/>
<path d="M51.8 193.5v5.4" fill="none" stroke="#000080" stroke-width=".36"/>
<circle cx="51.8" cy="198.9" r=".72" fill="#000080"/>
<circle cx="51.8" cy="198.9" r=".72" fill="none" stroke="#000080" stroke-width=".3"/>
<path d="M51.8 198.9v3.6" fill="none" stroke="#000080" stroke-width=".36"/>
<circle cx="51.8" cy="198.9" r=".72" fill="#000080"/>
<circle cx="51.8" cy="198.9" r=".72" fill="none" stroke="#000080" stroke-width=".3"/>
<path d="M361.2 65.8v1.8" fill="none" stroke="#000080" stroke-width=".36"/>
<circle cx="361.2" cy="67.6" r=".72" fill="#000080"/>
<circle cx="361.2" cy="67.6" r=".72" fill="none" stroke="#000080" stroke-width=".3"/>
<path d="M341.4 67.6h-3.6v16.2" fill="none" stroke="#000080" stroke-width=".36"/>
<circle cx="341.4" cy="67.6" r=".72" fill="#000080"/>
<circle cx="341.4" cy="67.6" r=".72" fill="none" stroke="#000080" stroke-width=".3"/>
<path d="M359.4 119.7h-18v16.2" fill="none" stroke="#000080" stroke-width=".36"/>
<circle cx="359.4" cy="119.7" r=".72" fill="#000080"/>
<circle cx="359.4" cy="119.7" r=".72" fill="none" stroke="#000080" stroke-width=".3"/>
<path d="M361.2 67.6v3.6" fill="none" stroke="#000080" stroke-width=".36"/>
<circle cx="361.2" cy="67.6" r=".72" fill="#000080"/>
<circle cx="361.2" cy="67.6" r=".72" fill="none" stroke="#000080" stroke-width=".3"/>
<path d="M361.2 67.6h16.2" fill="none" stroke="#000080" stroke-width=".36"/>
<circle cx="361.2" cy="67.6" r=".72" fill="#000080"/>
<circle cx="361.2" cy="67.6" r=".72" fill="none" stroke="#000080" stroke-width=".3"/>
<path d="M32.1 198.9h-5.4v18" fill="none" stroke="#000080" stroke-width=".36"/>
<circle cx="32.1" cy="198.9" r=".72" fill="#000080"/>
<circle cx="32.1" cy="198.9" r=".72" fill="none" stroke="#000080" stroke-width=".3"/>
<path d="M355.8 67.6h5.4" fill="none" stroke="#000080" stroke-width=".36"/>
<circle cx="361.2" cy="67.6" r=".72" fill="#000080"/>
<circle cx="361.2" cy="67.6" r=".72" fill="none" stroke="#000080" stroke-width=".3"/>
<circle cx="355.8" cy="67.6" r=".72" fill="#000080"/>
<circle cx="355.8" cy="67.6" r=".72" fill="none" stroke="#000080" stroke-width=".3"/>
<path d="M373.8 119.7h7.2" fill="none" stroke="#000080" stroke-width=".36"/>
<circle cx="373.8" cy="119.7" r=".72" fill="#000080"/>
<circle cx="373.8" cy="119.7" r=".72" fill="none" stroke="#000080" stroke-width=".3"/>
<circle cx="377.4" cy="119.7" r=".72" fill="#000080"/>
<circle cx="377.4" cy="119.7" r=".72" fill="none" stroke="#000080" stroke-width=".3"/>
<path d="M46.4 198.9h5.4" fill="none" stroke="#000080" stroke-width=".36"/>
<circle cx="51.8" cy="198.9" r=".72" fill="#000080"/>
<circle cx="51.8" cy="198.9" r=".72" fill="none" stroke="#000080" stroke-width=".3"/>
<circle cx="46.5" cy="198.9" r=".72" fill="#000080"/>
<circle cx="46.5" cy="198.9" r=".72" fill="none" stroke="#000080" stroke-width=".3"/>
<path d="M30.3 134.1h23.3M229.9 155.7h25.2M291.1 173.7v3.6M229.9 184.5h1.8M35.7 254.6h1.8" fill="none" stroke="#000080" stroke-width=".36"/>
<circle cx="48.3" cy="134.1" r=".72" fill="#000080"/>
<circle cx="48.3" cy="134.1" r=".72" fill="none" stroke="#000080" stroke-width=".3"/>
<path d="M30.3 141.3h3.6" fill="none" stroke="#000080" stroke-width=".36"/>
<circle cx="33.9" cy="141.3" r=".72" fill="#000080"/>
<circle cx="33.9" cy="141.3" r=".72" fill="none" stroke="#000080" stroke-width=".3"/>
<path d="M30.3 137.7h3.6v10.8" fill="none" stroke="#000080" stroke-width=".36"/>
<circle cx="33.9" cy="141.3" r=".72" fill="#000080"/>
<circle cx="33.9" cy="141.3" r=".72" fill="none" stroke="#000080" stroke-width=".3"/>
<path d="M255.1 73h-73.8v37.7M255.1 80.2h-66.6v30.5M255.1 87.4h-59.4v23.3M255.1 94.6h-52.2v16.1M229.9 134.1h25.2M229.9 141.3h25.2" fill="none" stroke="#000080" stroke-width=".36"/>
<text font-size="5.8" fill="#000080" x="292.9" y="255.2">Szymon Urban</text>
<g font-size="3.2">
<text x="53.8" y="16.5">1</text>
<text x="156.9" y="16.5">2</text>
<text x="260.5" y="16.5">3</text>
<text x="363.8" y="16.5">4</text>
<text x="5.7" y="47.1">A</text>
<text x="412.2" y="47.1">A</text>
<text x="5.9" y="115.4">B</text>
<text x="144.7" y="115" transform="rotate(-90 144.7 115)">33</text>
<text x="151.9" y="115" transform="rotate(-90 151.9 115)">32</text>
<text x="159.1" y="115" transform="rotate(-90 159.1 115)">31</text>
<text x="166.3" y="115" transform="rotate(-90 166.3 115)">30</text>
<text x="173.4" y="115" transform="rotate(-90 173.4 115)">29</text>
<text x="180.6" y="115" transform="rotate(-90 180.6 115)">28</text>
<text x="187.8" y="115" transform="rotate(-90 187.8 115)">26</text>
<text x="195" y="115" transform="rotate(-90 195 115)">27</text>
<text x="202.2" y="115" transform="rotate(-90 202.2 115)">25</text>
<text x="412.4" y="115.4">B</text>
<text x="146.5" y="127.4" transform="rotate(-90 146.5 127.4)">GND</text>
<text x="153.7" y="131.3" transform="rotate(-90 153.7 131.3)">VDDA2</text>
<text x="175.2" y="131.1" transform="rotate(-90 175.2 131.1)">VDDA1</text>
<text x="15.7" y="135.2">Feed</text>
<text x="26" y="133.4">1</text>
<text x="26" y="137">3</text>
<text x="128.7" y="133.4">1</text>
<text x="135.3" y="135.2">ANT</text>
<text x="160.9" y="132.4" transform="rotate(-90 160.9 132.4)">XTAL_P</text>
<text x="168.1" y="133" transform="rotate(-90 168.1 133)">XTAL_N</text>
<text x="204.5" y="135.2">SDIO_CLK</text>
<text x="225.6" y="133.4">24</text>
<text x="16.4" y="138.8">Gnd</text>
<text x="16.4" y="142.4">Gnd</text>
<text x="26" y="140.6">2</text>
<text x="128.4" y="140.6">2</text>
<text x="135.3" y="142.4">VDDA3P3_1</text>
<text x="182.4" y="140" transform="rotate(-90 182.4 140)">SDIO_DATA3</text>
<text x="189.6" y="139.9" transform="rotate(-90 189.6 139.9)">SDIO_DATA1</text>
<text x="196.8" y="140.2" transform="rotate(-90 196.8 140.2)">SDIO_DATA2</text>
<text x="203.7" y="142.4">SDIO_CMD</text>
<text x="204" y="140.2" transform="rotate(-90 204 140.2)">SDIO_DATA0</text>
<text x="225.6" y="140.6">23</text>
<text x="128.6" y="147.8">3</text>
<text x="135.3" y="149.6">VDDA3P3_2</text>
<text x="209.5" y="149.6">U0RXD</text>
<text x="225.6" y="147.8">22</text>
<text x="128.4" y="155">4</text>
<text x="225.6" y="155">21</text>
<text x="135.3" y="156.8">CHIP_PU</text>
<text x="209.7" y="156.8">U0TXD</text>
<text x="128.5" y="162.2">5</text>
<text x="135.3" y="164">VDDPST1</text>
<text x="206.1" y="164">VDDPST2</text>
<text x="225.6" y="162.2">20</text>
<text x="128.4" y="169.4">6</text>
<text x="135.3" y="171.2">XTAL_32K_P</text>
<text x="209.6" y="171.2">GPIO15</text>
<text x="225.6" y="169.4">19</text>
<text x="362.3" y="169" transform="rotate(-90 362.3 169)">3</text>
<text x="128.4" y="176.6">7</text>
<text x="135.3" y="178.4">XTAL_32K_N</text>
<text x="209.5" y="178.4">GPIO14</text>
<text x="225.6" y="176.6">18</text>
<text x="5.9" y="183.8">C</text>
<text x="128.5" y="183.8">8</text>
<text x="135.3" y="185.6">GPIO2</text>
<text x="209.6" y="185.6">GPIO13</text>
<text x="225.6" y="183.8">17</text>
<text x="412.4" y="183.8">C</text>
<text x="362.3" y="186.8" transform="rotate(-90 362.3 186.8)">1</text>
<text x="151.9" y="201.7" transform="rotate(-90 151.9 201.7)">GPIO3</text>
<text x="159.1" y="201.7" transform="rotate(-90 159.1 201.7)">MTMS</text>
<text x="166.3" y="201.7" transform="rotate(-90 166.3 201.7)">MTDI</text>
<text x="173.4" y="201.7" transform="rotate(-90 173.4 201.7)">MTCK</text>
<text x="180.6" y="201.7" transform="rotate(-90 180.6 201.7)">MTDO</text>
<text x="187.8" y="201.7" transform="rotate(-90 187.8 201.7)">GPIO8</text>
<text x="195" y="201.7" transform="rotate(-90 195 201.7)">GPIO9</text>
<text x="202.2" y="201.7" transform="rotate(-90 202.2 201.7)">GPIO12</text>
<text x="150.1" y="208.6" transform="rotate(-90 150.1 208.6)">9</text>
<text x="164.5" y="210" transform="rotate(-90 164.5 210)">11</text>
<text x="157.3" y="210.3" transform="rotate(-90 157.3 210.3)">10</text>
<text x="171.7" y="210.2" transform="rotate(-90 171.7 210.2)">12</text>
<text x="178.8" y="210.1" transform="rotate(-90 178.8 210.1)">13</text>
<text x="186" y="210.3" transform="rotate(-90 186 210.3)">14</text>
<text x="193.2" y="210.2" transform="rotate(-90 193.2 210.2)">15</text>
<text x="200.4" y="210.3" transform="rotate(-90 200.4 210.3)">16</text>
<text x="355.1" y="219.4" transform="rotate(-90 355.1 219.4)">1</text>
<text x="355.1" y="233.8" transform="rotate(-90 355.1 233.8)">2</text>
<text x="40.3" y="246.7">2</text>
<text x="47.2" y="248.5">I/O1</text>
<text x="57.9" y="248.5">I/O2</text>
<text x="69.1" y="246.7">3</text>
<text x="5.8" y="252.1">D</text>
<text x="40.3" y="253.9">4</text>
<text x="47.2" y="255.7">VCC</text>
<text x="56.8" y="255.7">GND</text>
<text x="69.1" y="253.9">1</text>
<text x="285.7" y="252.1">Title</text>
<text x="412.3" y="252.1">D</text>
<text x="285.7" y="262.9">Size</text>
<text x="303.7" y="262.9">Number</text>
<text x="375.6" y="262.9">Revision</text>
<text x="287.5" y="268.3">A4</text>
<text x="285.7" y="273.7">Date:</text>
<text x="301.9" y="273.7">3.09.2024</text>
<text x="357.6" y="273.7">Sheet</text>
<text x="367.2" y="273.7">of</text>
<text x="285.7" y="277.3">File:</text>
<text x="301.9" y="277.3">C:\Users\..\MCU.SchDoc</text>
<text x="357.6" y="277.3">Drawn By: Szymon Urban</text>
<text x="53.8" y="282.7">1</text>
<text x="156.9" y="282.7">2</text>
<text x="260.5" y="282.7">3</text>
<text x="363.8" y="282.7">4</text>
</g>
<g font-size="3.2" fill="#800000">
<text x="20.1" y="29.1">VCC33</text>
<text x="356.4" y="47.1">VCC33</text>
<text x="43" y="63.3">GND</text>
<text x="73.6" y="63.3">GND</text>
<text x="377.4" y="66.9">GPIO8</text>
<text x="20.1" y="77.7">VCC33</text>
<text x="258.7" y="74.1">SDIO_D3</text>
<text x="258.7" y="81.3">SDIO_D1</text>
<text x="159.1" y="88.5" transform="rotate(-90 159.1 88.5)">XTAL_P</text>
<text x="166.3" y="89.1" transform="rotate(-90 166.3 89.1)">XTAL_N</text>
<text x="258.7" y="88.4">SDIO_D2</text>
<text x="258.7" y="95.6">SDIO_D0</text>
<text x="334.4" y="93.8">GND</text>
<text x="357.8" y="95.6">GND</text>
<text x="21.4" y="113.6">GND</text>
<text x="35.8" y="113.6">GND</text>
<text x="50.2" y="113.6">GND</text>
<text x="73.6" y="113.6">GND</text>
<text x="127" y="108.2">GND</text>
<text x="381" y="119">GPIO9</text>
<text x="258.9" y="135.2">SDIO_CLK</text>
<text x="258.7" y="142.4">SDIO_CMD</text>
<text x="258.7" y="149.6">FSPI_CS0</text>
<text x="338" y="146">GND</text>
<text x="373.9" y="144.2">GND</text>
<text x="93.2" y="155">CHIP_ENABLE</text>
<text x="30.4" y="158.6">GND</text>
<text x="44.8" y="158.6">GND</text>
<text x="70" y="158.6">GND</text>
<text x="258.7" y="156.8">PER_ON</text>
<text x="387.1" y="160.4">GND</text>
<text x="341.4" y="162.2">XTAL_P</text>
<text x="47" y="171.2">VCC33</text>
<text x="93.2" y="169.4">RTC_P</text>
<text x="258.7" y="171.2">RES_G</text>
<text x="387.1" y="173">GND</text>
<text x="93.2" y="176.6">RTC_N</text>
<text x="258.7" y="178.4">INT_G</text>
<text x="86.3" y="185.6">FSPI_DIN</text>
<text x="245.5" y="183.8">USB_P</text>
<text x="261.1" y="185.6">USB_P</text>
<text x="287.6" y="183.8">GND</text>
<text x="302.4" y="183.8">VCC33</text>
<text x="387.1" y="182">GND</text>
<text x="387.1" y="196.4">GND</text>
<text x="55.4" y="198.2">CHIP_ENABLE</text>
<text x="341.4" y="198.2">XTAL_N</text>
<text x="101" y="212.6">VCC33</text>
<text x="114.9" y="214.4">GND</text>
<text x="107.6" y="221.6">INT</text>
<text x="339.6" y="218">RTC_P</text>
<text x="379.9" y="216.2">GND</text>
<text x="23.2" y="226.9">GND</text>
<text x="48.4" y="226.9">GND</text>
<text x="107.6" y="228.7">SDA</text>
<text x="107.6" y="235.9">SCL</text>
<text x="339.6" y="239.5">RTC_N</text>
<text x="379.9" y="237.7">GND</text>
<text x="107.6" y="243.1">FSPI_CLK</text>
<text x="21.3" y="246.7">USB_N</text>
<text x="78.8" y="246.7">USB_P</text>
<text x="107.6" y="250.3">FSPI_DO</text>
<text x="23.1" y="255.7">VBUS</text>
<text x="129.2" y="255.7">GPIO8</text>
<text x="129.2" y="261.1">GPIO9 Podstawowo stan wysoki</text>
<text x="71.8" y="266.5">GND</text>
<text x="109.7" y="270.1">USB_N</text>
<text x="125.6" y="271.9">USB_N</text>
</g>
<g font-size="3.2" fill="#000080">
<text x="49.7" y="46.7">1 µF</text>
<text x="49.7" y="43.1">C1</text>
<text x="80.3" y="46.7">0.1 µF</text>
<text x="80.3" y="43.1">C2</text>
<text x="362.7" y="57.5">R1</text>
<text x="344.7" y="64.7">S1</text>
<text x="362.7" y="61.1">10 kOhms</text>
<text x="344.7" y="71.5">PTS810 SJM 250 SMTR LFS</text>
<text x="364.5" y="77.3">C3</text>
<text x="62.3" y="83.4">L1</text>
<text x="364.5" y="80.9">0.1 µF</text>
<text x="28.1" y="95.3">C4</text>
<text x="42.5" y="95.3">C5</text>
<text x="56.9" y="95.3">C6</text>
<text x="62.3" y="91.3">2nH</text>
<text x="80.3" y="95.3">C7</text>
<text x="28.1" y="98.9">10 µF</text>
<text x="43.2" y="98.9">1 µF</text>
<text x="56.9" y="98.9">0.1 µF</text>
<text x="80.3" y="98.9">0.1 µF</text>
<text x="161.2" y="100.7">0 Ohms</text>
<text x="161.2" y="97.1">R19</text>
<text x="363" y="113.6">PTS810 SJM 250 SMTR LFS</text>
<text x="213.5" y="117.2">IC1</text>
<text x="362.7" y="116.9">S2</text>
<text x="380.6" y="125.9">C24</text>
<text x="24.9" y="126.2">A1</text>
<text x="56.9" y="130.2">L3</text>
<text x="380.6" y="129.5">0.1 µF</text>
<text x="51.8" y="140.6">C8</text>
<text x="56.9" y="138.1">TBD</text>
<text x="77" y="140.6">C9</text>
<text x="51.8" y="144.2">TBD</text>
<text x="77" y="144.2">TBD</text>
<text x="368.1" y="155.4">C10</text>
<text x="368.1" y="165.4">10 pF</text>
<text x="294.3" y="172.6">0.1 µF</text>
<text x="294.3" y="169">C11</text>
<text x="354.5" y="177.1">Y1</text>
<text x="53.3" y="185.2">R6</text>
<text x="235" y="182.3">R5</text>
<text x="53.3" y="188.8">10 kOhms</text>
<text x="235" y="188.8">0 Ohms</text>
<text x="368.1" y="191.3">C12</text>
<text x="35.3" y="196">S3</text>
<text x="121.6" y="196">C13</text>
<text x="35.3" y="202.8">PTS810 SJM 250 SMTR LFS</text>
<text x="121.6" y="199.6">0.1 µF</text>
<text x="368.1" y="201.4">10 pF</text>
<text x="55.1" y="208.6">C14</text>
<text x="205" y="207.9">ESP32-C6FH4</text>
<text x="55.1" y="212.2">1 µF</text>
<text x="360.9" y="211.1">C15</text>
<text x="360.9" y="221.2">6.8 pF</text>
<text x="360.1" y="227.2">Y2</text>
<text x="370.2" y="223.4">powinno być 7pF</text>
<text x="360.9" y="232.7">C16</text>
<text x="48.2" y="239.5">Diody chroniące linie USB</text>
<text x="44.7" y="243.1">D1</text>
<text x="360.9" y="242.8">6.8 pF</text>
<text x="44.7" y="261.1">PRTR5V0U2X,215</text>
<text x="152.2" y="266.9">R8</text>
<text x="152.2" y="273.3">0 Ohms</text>
</g>
</svg>
